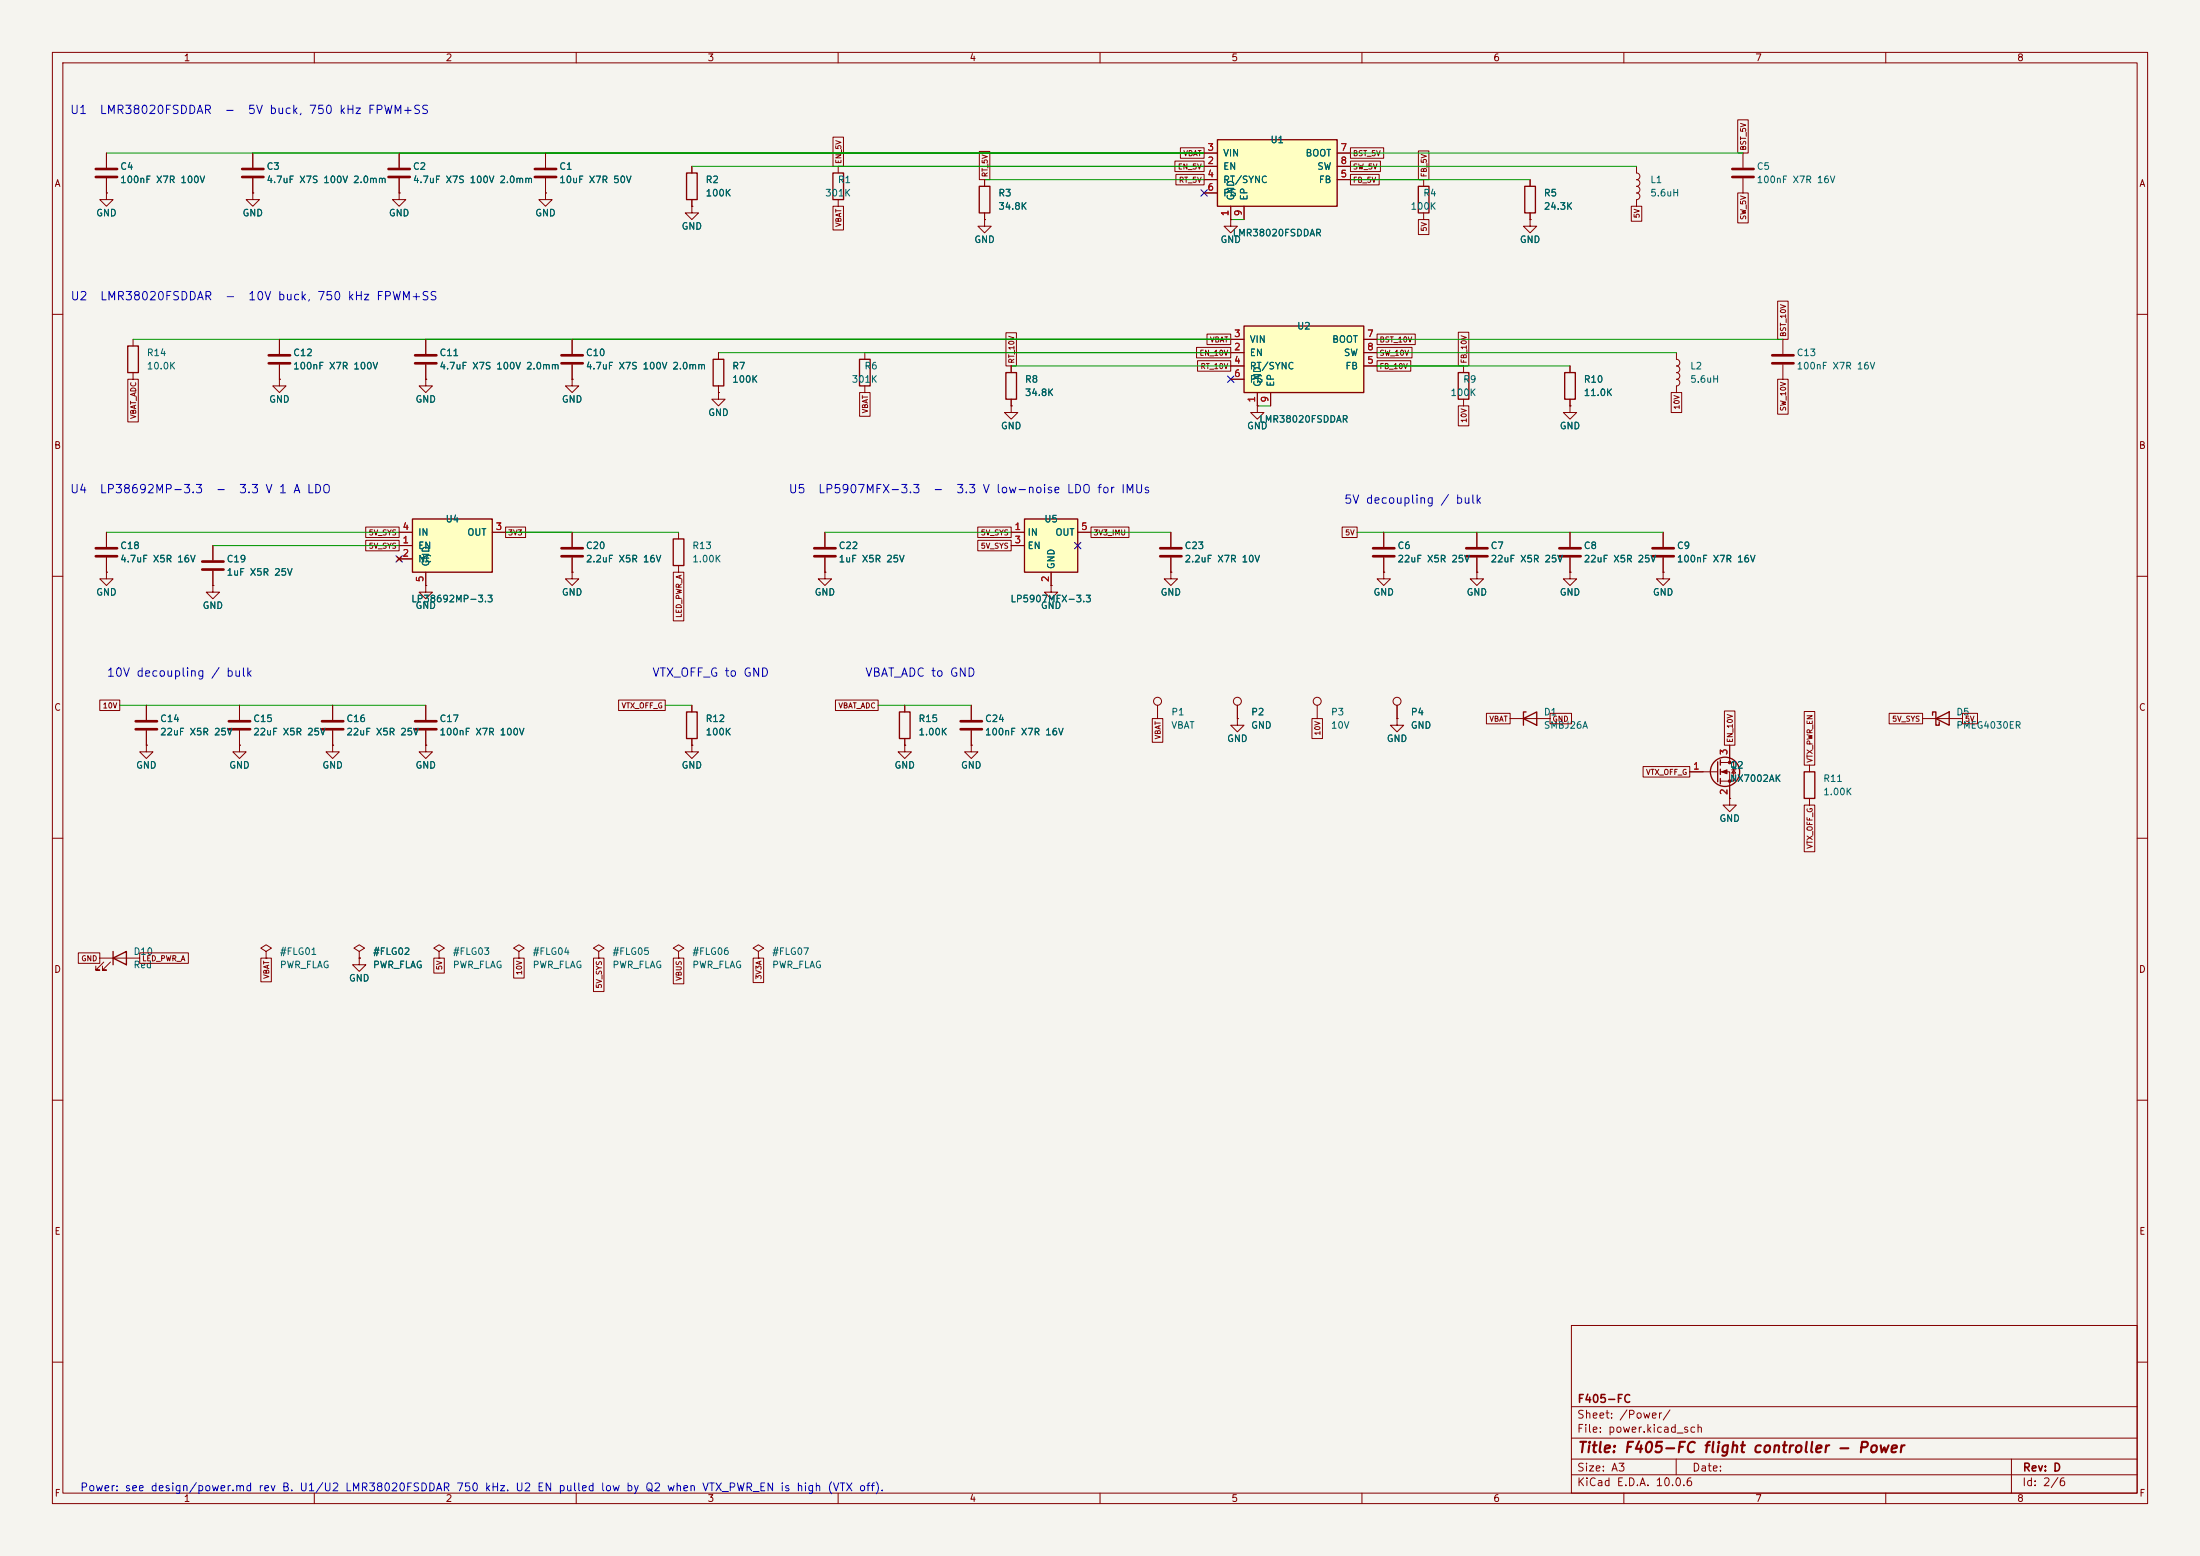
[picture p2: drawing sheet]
<svg xmlns="http://www.w3.org/2000/svg" width="420mm" height="297mm" viewBox="0 0 420 297" stroke-linecap="round" stroke-linejoin="round" font-family="sans-serif">
<path d="M0 0h420v297h-420z" fill="#f5f4ef" stroke="#f5f4ef" stroke-width=".19"/>
<g fill="none" stroke="#840000" stroke-width=".19">
<path d="M10 10h400v277h-400zM12 12h396v273h-396zM60 10v2M110 10v2M160 10v2M210 10v2M260 10v2M310 10v2M360 10v2M332.7 29.2v2.8M332.7 34v2.8M10 60h2"/>
<path d="M137.2 67.3v1.3M137.2 73.7v1.2M340.4 64.8v2.8M340.4 69.6v2.8M408 60h2M10 110h2M408 110h2M10 160h2M408 160h2M10 210h2M408 210h2M300 253h108v32h-108z"/>
<path d="M10 260h2M300 278.5h108M300 274.5h108M300 268.5h108M320 278.5v3M384 278.5v6.5M408 260h2M60 285v2M110 285v2M160 285v2M210 285v2M260 285v2"/>
<path d="M300 281.5h108M310 285v2M360 285v2"/>
</g>
<path d="M136.1 68.6h2.1v5.1h-2.1z" fill="none" stroke="#840000" stroke-width=".25"/>
<path d="M330.7 32.3h4.1M330.7 33.8h4.1M338.3 67.8h4.1M338.3 69.3h4.1" fill="none" stroke="#840000" stroke-width=".51"/>
<path d="M195.6 99.1h10.1v10.1h-10.1z" fill="#ffffc2"/>
<g fill="none" stroke="#840000" stroke-width=".25">
<path d="M131.1 33h2v5.1h-2zM159 33h2v5.1h-2zM186.9 35.6h2.1v5h-2.1zM291.1 35.6h2v5h-2zM164.1 68.6h2v5.1h-2zM192 71.1h2.1v5.1h-2.1zM298.7 71.1h2v5.1h-2zM195.6 99.1h10.1v10.1h-10.1zM131.1 135.9h2v5.1h-2zM171.7 135.9h2v5.1h-2zM290.8 137.2l2.6-1.3v2.5zM291.3 135.9h-.5v2.5"/>
<path d="M368.9 136.5v-.6h.7v2.5h.6v-.6M369.6 137.2l2.5-1.3v2.5zM327.9 145.4v3.8M328.4 145v1.1M328.4 146.8v1M328.4 148.6v1M344.4 147.3h2.1v5.1h-2.1zM21.6 182.9l2.5-1.3v2.6zM21.6 181.6v2.6"/>
<circle cx="329.3" cy="147.3" r="2.79"/>
</g>
<g fill="none" stroke="#840000" stroke-width=".19">
<path d="M20.3 36.8v1.3h1.3l-1.3 1.3-1.3-1.3h1.3M20.3 36.8h.1M48.3 36.8v1.3h1.2l-1.2 1.3-1.3-1.3h1.3M48.3 36.8h.1M76.2 36.8v1.3h1.3l-1.3 1.3-1.3-1.3h1.3M76.2 36.8h.1M76.2 29.2v2.8M76.2 34v2.8M104.1 36.8v1.3h1.3l-1.3 1.3-1.2-1.3h1.2M104.1 36.8h.1M104.1 29.2v2.8M104.1 34v2.8"/>
<path d="M132.1 39.4v1.2h1.2l-1.2 1.3-1.3-1.3h1.3M132.1 39.4h.1M132.1 31.8v1.2M132.1 38.1v1.3M160 31.8v1.2M160 38.1v1.3M188 34.3v1.3M292.1 34.3v1.3M312.4 31.8v1.2a.64 .64 0 0 1 .7 .7 .64 .64 0 0 1-.7 .6M312.4 34.3a.64 .64 0 0 1 .7 .6 .64 .64 0 0 1-.7 .7 .64 .64 0 0 1 .7 .6 .64 .64 0 0 1-.7 .6 .64 .64 0 0 1 .7 .7 .64 .64 0 0 1-.7 .6M312.4 38.1v1.3M188 41.9v1.3h1.2l-1.2 1.3-1.3-1.3h1.3"/>
<path d="M188 41.9h.1M188 40.6v1.3M292.1 41.9v1.3h1.3l-1.3 1.3-1.3-1.3h1.3M292.1 41.9h.1M292.1 40.6v1.3M81.3 72.4v1.3h1.2l-1.2 1.2-1.3-1.2h1.3M81.3 72.4h.1M137.2 74.9v1.3h1.2l-1.2 1.3-1.3-1.3h1.3M137.2 74.9h.1M165.1 67.3v1.3M165.1 73.7v1.2M193 77.5v1.2h1.3l-1.3 1.3-1.2-1.3h1.2"/>
<path d="M193 77.5h.1M193 69.9v1.2M193 76.2v1.3M240 77.5v1.2h1.3l-1.3 1.3-1.2-1.3h1.2M240 77.5h.1M299.7 77.5v1.2h1.3l-1.3 1.3-1.3-1.3h1.3M299.7 77.5h.1M299.7 69.9v1.2M299.7 76.2v1.3M320 67.3v1.3a.64 .64 0 0 1 .7 .6 .64 .64 0 0 1-.7 .7 .64 .64 0 0 1 .7 .6 .64 .64 0 0 1-.7 .6 .64 .64 0 0 1 .7 .7 .64 .64 0 0 1-.7 .6 .64 .64 0 0 1 .7 .6 .64 .64 0 0 1-.7 .7M320 73.7v1.2M20.3 101.6v2.8"/>
<path d="M20.3 106.4v2.8M157.5 109.2v1.3h1.2l-1.2 1.3-1.3-1.3h1.3M157.5 109.2h.1M157.5 101.6v2.8M157.5 106.4v2.8M193 101.6h2.6M193 104.1h2.6M200.7 111.8v1.2h1.2l-1.2 1.3-1.3-1.3h1.3M200.7 111.8h.1M200.7 109.2v2.6M205.7 101.6h2.6M223.5 109.2v1.3h1.3l-1.3 1.3-1.3-1.3h1.3"/>
<path d="M223.5 109.2h.1M223.5 101.6v2.8M223.5 106.4v2.8M264.2 109.2v1.3h1.2l-1.2 1.3-1.3-1.3h1.3M264.2 109.2h.1M281.9 109.2v1.3h1.3l-1.3 1.3-1.2-1.3h1.2M281.9 109.2h.1M281.9 101.6v2.8M281.9 106.4v2.8M299.7 109.2v1.3h1.3l-1.3 1.3-1.3-1.3h1.3M299.7 109.2h.1M299.7 101.6v2.8"/>
<path d="M299.7 106.4v2.8M317.5 109.2v1.3h1.3l-1.3 1.3-1.3-1.3h1.3M317.5 109.2h.1M317.5 101.6v2.8M317.5 106.4v2.8M132.1 134.6v1.3M172.7 134.6v1.3M185.4 134.6v2.8M185.4 139.4v2.8M221 134.6v2.6M236.2 137.2v1.2h1.3l-1.3 1.3-1.3-1.3h1.3M236.2 137.2h.1"/>
<path d="M236.2 134.6v2.6M251.5 134.6v2.6M266.7 137.2v1.2h1.3l-1.3 1.3-1.3-1.3h1.3M266.7 137.2h.1M266.7 134.6v2.6M288.3 137.2h7.6M367 137.2h7.6M27.9 142.2v1.3h1.3l-1.3 1.3-1.2-1.3h1.2M27.9 142.2h.1M45.7 142.2v1.3h1.3l-1.3 1.3-1.3-1.3h1.3M45.7 142.2h.1M63.5 142.2v1.3h1.3l-1.3 1.3-1.3-1.3h1.3"/>
<path d="M63.5 142.2h.1M81.3 142.2v1.3h1.2l-1.2 1.3-1.3-1.3h1.3M81.3 142.2h.1M132.1 142.2v1.3h1.2l-1.2 1.3-1.3-1.3h1.3M132.1 142.2h.1M132.1 141v1.2M172.7 142.2v1.3h1.3l-1.3 1.3-1.3-1.3h1.3M172.7 142.2h.1M172.7 141v1.2M185.4 142.2v1.3h1.3l-1.3 1.3-1.3-1.3h1.3M185.4 142.2h.1M322.6 147.3h5.3"/>
<path d="M328.4 145.5h2.6v3.6h-2.6M328.4 147.3h1.8v5.1M330.2 152.4v1.3h1.3l-1.3 1.2-1.3-1.2h1.3M330.2 152.4h.1M330.2 142.2v3.3M330.6 146.9h.7M331 146.9l.3 .7h-.7zM345.4 146.1v1.2M345.4 152.4v1.3M19 182.9h7.7M19.8 183.6l-1.5 1.6h.7h-.7v-.8M21.1 183.6l-1.5 1.6h.7h-.7v-.8"/>
<path d="M50.8 181.6l1-.6-1-.7-1 .7 1 .6v1.3M50.8 182.9h.1M68.6 181.6l1-.6-1-.7-1 .7 1 .6v1.3M68.6 182.9h.1M68.6 182.9v1.3h1.2l-1.2 1.2-1.3-1.2h1.3M83.8 181.6l1-.6-1-.7-1 .7 1 .6v1.3M83.8 182.9h.1M99.1 181.6l1-.6-1-.7-1.1 .7 1.1 .6v1.3M99.1 182.9h.1M114.3 181.6l1-.6-1-.7-1 .7 1 .6v1.3M114.3 182.9h.1M129.5 181.6l1.1-.6-1.1-.7-1 .7 1 .6v1.3"/>
<path d="M129.5 182.9h.1M144.8 181.6l1-.6-1-.7-1 .7 1 .6v1.3M144.8 182.9h.1"/>
<circle cx="221" cy="133.9" r=".76"/>
<circle cx="236.2" cy="133.9" r=".76"/>
<circle cx="251.5" cy="133.9" r=".76"/>
<circle cx="266.7" cy="133.9" r=".76"/>
</g>
<g fill="none" stroke="#840000" stroke-width=".51">
<path d="M74.2 32.3h4M74.2 33.8h4M102.1 32.3h4.1M102.1 33.8h4.1M18.3 104.6h4.1M18.3 106.2h4.1M155.4 104.6h4.1M155.4 106.2h4.1M221.5 104.6h4.1M221.5 106.2h4.1M279.9 104.6h4.1M279.9 106.2h4.1"/>
<path d="M297.7 104.6h4.1M297.7 106.2h4.1M315.5 104.6h4M315.5 106.2h4M183.4 137.7h4.1M183.4 139.2h4.1"/>
</g>
<g fill="#840000" stroke="#840000" stroke-width=".19">
<path d="M328.7 147.3l1-.4v.8z"/>
<circle cx="330.2" cy="145.5" r=".25"/>
<circle cx="330.2" cy="149.1" r=".25"/>
</g>
<path d="M237.5 62.2h22.8v12.7h-22.8z" fill="#ffffc2"/>
<path d="M270.8 35.6h2v5h-2zM237.5 62.2h22.8v12.7h-22.8z" fill="none" stroke="#840000" stroke-width=".25"/>
<g fill="none" stroke="#840000" stroke-width=".19">
<path d="M20.3 29.2v2.8M20.3 34v2.8M271.8 34.3v1.3M271.8 40.6v1.3M234.9 67.3h2.6M234.9 64.8h2.6M234.9 69.9h2.6M234.9 72.4h2.6M240 74.9v2.6M242.6 74.9v2.6M260.3 67.3h2.6M260.3 64.8h2.6"/>
<path d="M260.3 69.9h2.6"/>
</g>
<path d="M18.3 32.3h4.1M18.3 33.8h4.1" fill="none" stroke="#840000" stroke-width=".51"/>
<path d="M232.4 26.7h22.9v12.7h-22.9z" fill="#ffffc2"/>
<path d="M232.4 26.7h22.9v12.7h-22.9zM24.4 66h2v5.1h-2zM128.5 102.9h2.1v5.1h-2.1z" fill="none" stroke="#840000" stroke-width=".25"/>
<g fill="none" stroke="#840000" stroke-width=".19">
<path d="M229.9 31.8h2.5M229.9 29.2h2.5M229.9 34.3h2.5M229.9 36.8h2.5M234.9 39.4v2.5M237.5 39.4v2.5M255.3 31.8h2.5M255.3 29.2h2.5M255.3 34.3h2.5M234.9 41.9v1.3h1.3l-1.3 1.3-1.2-1.3h1.2M234.9 41.9h.1M25.4 64.8v1.2"/>
<path d="M25.4 71.1v1.3M53.3 72.4v1.3h1.3l-1.3 1.2-1.2-1.2h1.2M53.3 72.4h.1M53.3 64.8v2.8M53.3 69.6v2.8M20.3 109.2v1.3h1.3l-1.3 1.3-1.3-1.3h1.3M20.3 109.2h.1M40.6 111.8v1.2h1.3l-1.3 1.3-1.2-1.3h1.2M40.6 111.8h.1M40.6 104.1v2.8M40.6 109v2.8M109.2 109.2v1.3h1.3l-1.3 1.3-1.3-1.3h1.3"/>
<path d="M109.2 109.2h.1M109.2 101.6v2.8M109.2 106.4v2.8M129.5 101.6v1.3M129.5 108v1.2M27.9 134.6v2.8M27.9 139.4v2.8M45.7 134.6v2.8M45.7 139.4v2.8M81.3 134.6v2.8M81.3 139.4v2.8"/>
</g>
<path d="M51.3 67.8h4.1M51.3 69.3h4.1M38.6 107.2h4.1M38.6 108.7h4.1M107.2 104.6h4.1M107.2 106.2h4.1M25.9 137.7h4.1M25.9 139.2h4.1M43.7 137.7h4.1M43.7 139.2h4.1M79.2 137.7h4.1M79.2 139.2h4.1" fill="none" stroke="#840000" stroke-width=".51"/>
<path d="M78.7 99.1h15.3v10.1h-15.3z" fill="#ffffc2"/>
<path d="M278.4 71.1h2v5.1h-2zM78.7 99.1h15.3v10.1h-15.3z" fill="none" stroke="#840000" stroke-width=".25"/>
<g fill="none" stroke="#840000" stroke-width=".19">
<path d="M20.3 36.8h.1M20.3 29.2v2.8M20.3 34v2.8M48.3 36.8h.1M48.3 29.2v2.8M48.3 34v2.8M76.2 36.8h.1M76.2 29.2v2.8M76.2 34v2.8M104.1 36.8h.1M104.1 29.2v2.8M104.1 34v2.8"/>
<path d="M132.1 39.4h.1M132.1 31.8v1.2M132.1 38.1v1.3M159 39.4h2v4.5h-2zM159 26.2h2v5.6h-2zM187 28.9h2v5.4h-2zM188 34.3v1.3M224.3 30.7h5.6v2.1h-5.6zM224.5 33.3h5.4v2h-5.4zM225.3 28.2h4.6v2h-4.6zM229.9 31.8h2.5M229.9 29.2h2.5"/>
<path d="M229.9 34.3h2.5M229.9 36.8h2.5M234.9 39.4v2.5M237.5 39.4v2.5M255.3 31.8h2.5M255.3 29.2h2.5M255.3 34.3h2.5M257.8 33.3h5.5v2h-5.5zM257.8 28.2h6.3v2h-6.3zM257.8 30.7h5.7v2.1h-5.7zM270.8 28.8h2v5.5h-2zM292.1 34.3v1.3"/>
<path d="M311.4 39.4h2v2.8h-2zM331.7 22.9h2v6.3h-2zM331.7 36.8h2v5.7h-2zM188 41.9h.1M188 40.6v1.3M234.9 41.9h.1M270.8 41.9h2v2.9h-2zM292.1 41.9h.1M292.1 40.6v1.3M339.4 57.5h2v7.3h-2zM24.4 72.4h2v8.1h-2zM53.3 72.4h.1"/>
<path d="M53.3 64.8v2.8M53.3 69.6v2.8M81.3 72.4h.1M81.3 64.8v2.8M81.3 69.6v2.8M109.2 72.4v1.3h1.3l-1.3 1.2-1.3-1.2h1.3M109.2 72.4h.1M109.2 64.8v2.8M109.2 69.6v2.8M137.2 74.9h.1M137.2 67.3v1.3M137.2 73.7v1.2"/>
<path d="M164.1 74.9h2v4.6h-2zM192 63.5h2v6.4h-2zM193 77.5h.1M193 69.9v1.2M193 76.2v1.3M228.4 66.3h6.5v2h-6.5zM228.6 68.8h6.3v2.1h-6.3zM230.4 63.8h4.5v2h-4.5zM234.9 67.3h2.6M234.9 64.8h2.6M234.9 69.9h2.6M234.9 72.4h2.6"/>
<path d="M240 77.5h.1M240 74.9v2.6M242.6 74.9v2.6M260.3 67.3h2.6M260.3 64.8h2.6M260.3 69.9h2.6M262.9 63.8h7.3v2h-7.3zM262.9 66.3h6.7v2h-6.7zM262.9 68.8h6.4v2.1h-6.4zM278.4 77.5h2v3.8h-2zM278.4 63.4h2v6.5h-2zM279.4 69.9v1.2"/>
<path d="M279.4 76.2v1.3M299.7 77.5h.1M299.7 69.9v1.2M299.7 76.2v1.3M319 74.9h2v3.8h-2zM339.4 72.4h2v6.7h-2zM20.3 109.2h.1M20.3 101.6v2.8M20.3 106.4v2.8M40.6 111.8h.1M40.6 104.1v2.8M40.6 109v2.8"/>
<path d="M69.8 100.6h6.4v2h-6.4zM69.8 103.1h6.4v2h-6.4zM75.8 106.3l.8 .8M76.2 104.1h2.5M76.2 106.7h2.5M76.2 101.6h2.5M76.6 106.3l-.8 .8M81.3 111.8v1.2h1.2l-1.2 1.3-1.3-1.3h1.3M81.3 111.8h.1M81.3 109.2v2.6M94 101.6h2.5M96.5 100.6h3.8v2h-3.8z"/>
<path d="M109.2 109.2h.1M109.2 101.6v2.8M109.2 106.4v2.8M128.5 109.2h2v9.3h-2zM157.5 109.2h.1M157.5 101.6v2.8M157.5 106.4v2.8M186.7 100.6h6.3v2h-6.3zM186.7 103.1h6.3v2h-6.3zM193 104.1h2.6M193 101.6h2.6M200.7 111.8h.1"/>
<path d="M200.7 109.2v2.6M205.7 101.6h2.6M208.3 100.6h7.2v2h-7.2zM223.5 109.2h.1M223.5 101.6v2.8M223.5 106.4v2.8M256.2 100.6h2.9v2h-2.9zM264.2 109.2h.1M264.2 101.6v2.8M264.2 106.4v2.8M281.9 109.2h.1M281.9 101.6v2.8"/>
<path d="M281.9 106.4v2.8M299.7 109.2h.1M299.7 101.6v2.8M299.7 106.4v2.8M317.5 109.2h.1M317.5 101.6v2.8M317.5 106.4v2.8M19 133.6h3.9v2h-3.9zM27.9 134.6v2.8M27.9 139.4v2.8M45.7 134.6v2.8M45.7 139.4v2.8"/>
<path d="M63.5 134.6v2.8M63.5 139.4v2.8M81.3 134.6v2.8M81.3 139.4v2.8M118.1 133.6h8.9v2h-8.9zM132.1 134.6v1.3M159.5 133.6h8.1v2h-8.1zM172.7 134.6v1.3M185.4 134.6v2.8M185.4 139.4v2.8M220 137.2h2v4.5h-2zM236.2 137.2h.1"/>
<path d="M236.2 134.6v2.6M250.5 137.2h2v3.8h-2zM266.7 137.2h.1M266.7 134.6v2.6M283.8 136.2h4.5v2h-4.5zM295.9 136.2h4.1v2h-4.1zM329.2 135.7h2v6.5h-2zM344.4 135.8h2v10.3h-2zM360.6 136.2h6.4v2h-6.4zM374.6 136.2h2.9v2h-2.9zM27.9 142.2h.1M45.7 142.2h.1"/>
<path d="M63.5 142.2h.1M81.3 142.2h.1M132.1 142.2h.1M132.1 141v1.2M172.7 142.2h.1M172.7 141v1.2M185.4 142.2h.1M313.7 146.3h8.9v2h-8.9zM322.6 147.3h2.5M330.2 152.4h.1M330.2 142.2v2.6M330.2 149.9v2.5"/>
<path d="M344.4 153.7h2v8.9h-2zM15 181.9h4v2h-4zM26.7 181.9h9.3v2h-9.3zM49.8 182.9h2v4.5h-2zM68.6 182.9h.1M82.8 182.9h2v2.8h-2zM98.1 182.9h2v3.8h-2zM113.3 182.9h2v6.4h-2zM128.5 182.9h2v4.9h-2zM143.8 182.9h2v4.6h-2z"/>
</g>
<path d="M46.2 32.3h4.1M46.2 33.8h4.1M79.2 67.8h4.1M79.2 69.3h4.1M107.2 67.8h4.1M107.2 69.3h4.1M262.1 104.6h4.1M262.1 106.2h4.1M61.5 137.7h4M61.5 139.2h4" fill="none" stroke="#840000" stroke-width=".51"/>
<g fill="none" stroke="#009600" stroke-width=".19">
<path d="M20.3 29.2h209.6M132.1 31.8h97.8M188 34.3h41.9M257.8 34.3h34.3M257.8 31.8h54.6M257.8 29.2h74.9M234.9 41.9h2.6M25.4 64.8h209.5M137.2 67.3h97.7M193 69.9h41.9M240 77.5h2.6M262.9 64.8h77.5"/>
<path d="M262.9 69.9h36.8M262.9 67.3h57.1M20.3 101.6h55.9M40.6 104.1h35.6M96.5 101.6h33M157.5 101.6h35.5M208.3 101.6h15.2M259.1 101.6h58.4M22.9 134.6h58.4M127 134.6h5.1M167.6 134.6h17.8"/>
</g>
<path d="M229.3 36.2l1.2 1.2M230.5 36.2l-1.2 1.2M234.3 71.8l1.3 1.2M235.6 71.8l-1.3 1.2M75.6 106.1l1.2 1.2M76.8 106.1l-1.2 1.2M205.1 103.5l1.2 1.2M206.3 103.5l-1.2 1.2" fill="none" stroke="#000084" stroke-width=".19"/>
<text font-size="2" fill="#840000" x="301" y="277.8">Title: F405-FC flight controller - Power</text>
<g font-size="1.6" fill="#0000c2">
<text x="13.3" y="22.2">U1</text>
<text x="18.9" y="22.2">LMR38020FSDDAR</text>
<text x="42.7" y="22.2">-</text>
<text x="47.2" y="22.2">5V buck, 750 kHz FPWM+SS</text>
<text x="13.3" y="57.7">U2</text>
<text x="19" y="57.7">LMR38020FSDDAR</text>
<text x="42.8" y="57.7">-</text>
<text x="47.2" y="57.7">10V buck, 750 kHz FPWM+SS</text>
<text x="13.3" y="94.5">U4</text>
<text x="18.9" y="94.5">LP38692MP-3.3</text>
<text x="41.1" y="94.5">-</text>
<text x="45.5" y="94.5">3.3 V 1 A LDO</text>
<text x="150.4" y="94.5">U5</text>
<text x="156.1" y="94.5">LP5907MFX-3.3</text>
<text x="178" y="94.5">-</text>
<text x="182.4" y="94.5">3.3 V low-noise LDO for IMUs</text>
<text x="256.5" y="96.6">5V decoupling / bulk</text>
<text x="20.3" y="129.6">10V decoupling / bulk</text>
<text x="124.4" y="129.6">VTX_OFF_G to GND</text>
<text x="165" y="129.6">VBAT_ADC to GND</text>
</g>
<g font-size="1.5" fill="#840000">
<text x="301" y="268.1">F405-FC</text>
<text x="300.9" y="273.8">File: power.kicad_sch</text>
<text x="300.9" y="271.1">Sheet: /Power/</text>
<text x="300.9" y="281.2">Size: A3</text>
<text x="322.9" y="281.2">Date:</text>
<text x="386" y="281.2">Rev: D</text>
<text x="300.9" y="284">KiCad E.D.A. 10.0.6</text>
<text x="385.9" y="284">Id: 2/6</text>
</g>
<text font-size="1.5" fill="#0000c2" x="15.2" y="285">Power: see design/power.md rev B. U1/U2 LMR38020FSDDAR 750 kHz. U2 EN pulled low by Q2 when VTX_PWR_EN is high (VTX off).</text>
<g font-size="1.3" fill="#840000">
<text x="35" y="12">1</text>
<text x="85" y="12">2</text>
<text x="135" y="12">3</text>
<text x="185" y="12">4</text>
<text x="235" y="12">5</text>
<text x="285" y="12">6</text>
<text x="335" y="12">7</text>
<text x="385" y="12">8</text>
<text x="10.3" y="36">A</text>
<text x="408.3" y="36">A</text>
<text x="10.2" y="86">B</text>
<text x="408.2" y="86">B</text>
<text x="10.2" y="136">C</text>
<text x="408.2" y="136">C</text>
<text x="10.2" y="186">D</text>
<text x="408.2" y="186">D</text>
<text x="10.3" y="236">E</text>
<text x="408.3" y="236">E</text>
<text x="10.3" y="286">F</text>
<text x="35" y="287">1</text>
<text x="85" y="287">2</text>
<text x="135" y="287">3</text>
<text x="185" y="287">4</text>
<text x="235" y="287">5</text>
<text x="285" y="287">6</text>
<text x="335" y="287">7</text>
<text x="385" y="287">8</text>
<text x="408.3" y="286">F</text>
</g>
<g font-size="1.3" fill="#a90000">
<text x="230.4" y="29.1">3</text>
<text x="255.8" y="29.1">7</text>
<text x="230.4" y="31.6">2</text>
<text x="230.4" y="34.2">4</text>
<text x="255.8" y="34.2">5</text>
<text x="255.8" y="31.6">8</text>
<text x="230.4" y="36.7">6</text>
<text x="234.8" y="41.4" transform="rotate(-90 234.8 41.4)">1</text>
<text x="237.4" y="41.4" transform="rotate(-90 237.4 41.4)">9</text>
<text x="235.5" y="64.6">3</text>
<text x="260.9" y="64.6">7</text>
<text x="235.5" y="67.2">2</text>
<text x="235.5" y="69.7">4</text>
<text x="260.9" y="69.7">5</text>
<text x="260.9" y="67.2">8</text>
<text x="235.5" y="72.3">6</text>
<text x="239.9" y="76.9" transform="rotate(-90 239.9 76.9)">1</text>
<text x="242.4" y="76.9" transform="rotate(-90 242.4 76.9)">9</text>
<text x="76.7" y="101.5">4</text>
<text x="94.5" y="101.5">3</text>
<text x="193.6" y="101.5">1</text>
<text x="206.3" y="101.5">5</text>
<text x="76.7" y="104">1</text>
<text x="76.7" y="106.5">2</text>
<text x="193.6" y="104">3</text>
<text x="81.1" y="111.2" transform="rotate(-90 81.1 111.2)">5</text>
<text x="200.5" y="111.2" transform="rotate(-90 200.5 111.2)">2</text>
<text x="323.1" y="147.2">1</text>
<text x="330.1" y="144.2" transform="rotate(-90 330.1 144.2)">3</text>
<text x="330.1" y="151.9" transform="rotate(-90 330.1 151.9)">2</text>
</g>
<g font-size="1.3" fill="#006464">
<text x="242.4" y="27.6">U1</text>
<text x="22.8" y="32.7">C4</text>
<text x="22.8" y="35.3">100nF X7R 100V</text>
<text x="50.8" y="32.7">C3</text>
<text x="50.8" y="35.3">4.7uF X7S 100V 2.0mm</text>
<text x="78.7" y="32.7">C2</text>
<text x="78.7" y="35.3">4.7uF X7S 100V 2.0mm</text>
<text x="106.7" y="32.7">C1</text>
<text x="106.7" y="35.3">10uF X7R 50V</text>
<text x="134.6" y="35.3">R2</text>
<text x="159.8" y="35.3">R1</text>
<text x="233.4" y="32.7">EN</text>
<text x="233.4" y="30.2">VIN</text>
<text x="233.4" y="35.3">RT/SYNC</text>
<text x="249.1" y="30.2">BOOT</text>
<text x="251.4" y="32.7">SW</text>
<text x="251.7" y="35.3">FB</text>
<text x="314.9" y="35.3">L1</text>
<text x="335.3" y="32.7">C5</text>
<text x="335.3" y="35.3">100nF X7R 16V</text>
<text x="18.3" y="41.6">GND</text>
<text x="46.2" y="41.6">GND</text>
<text x="74.1" y="41.6">GND</text>
<text x="102.1" y="41.6">GND</text>
<text x="134.6" y="37.8">100K</text>
<text x="157.4" y="37.8">301K</text>
<text x="190.5" y="37.8">R3</text>
<text x="190.5" y="40.3">34.8K</text>
<text x="233.4" y="37.8">PG</text>
<text x="235.9" y="38.4" transform="rotate(-90 235.9 38.4)">GND</text>
<text x="238.5" y="38.4" transform="rotate(-90 238.5 38.4)">EP</text>
<text x="269.2" y="40.3">100K</text>
<text x="271.6" y="37.8">R4</text>
<text x="294.6" y="37.8">R5</text>
<text x="294.6" y="40.3">24.3K</text>
<text x="314.9" y="37.8">5.6uH</text>
<text x="130" y="44.1">GND</text>
<text x="185.9" y="46.7">GND</text>
<text x="232.9" y="46.7">GND</text>
<text x="235.2" y="45.4">LMR38020FSDDAR</text>
<text x="290" y="46.7">GND</text>
<text x="238.5" y="65.7">VIN</text>
<text x="247.5" y="63.2">U2</text>
<text x="254.2" y="65.7">BOOT</text>
<text x="27.9" y="68.3">R14</text>
<text x="27.9" y="70.8">10.0K</text>
<text x="55.9" y="68.3">C12</text>
<text x="55.9" y="70.8">100nF X7R 100V</text>
<text x="83.8" y="68.3">C11</text>
<text x="83.8" y="70.8">4.7uF X7S 100V 2.0mm</text>
<text x="111.7" y="68.3">C10</text>
<text x="111.7" y="70.8">4.7uF X7S 100V 2.0mm</text>
<text x="139.7" y="70.8">R7</text>
<text x="164.9" y="70.8">R6</text>
<text x="238.5" y="68.3">EN</text>
<text x="238.5" y="70.8">RT/SYNC</text>
<text x="256.4" y="68.3">SW</text>
<text x="256.7" y="70.8">FB</text>
<text x="322.6" y="70.8">L2</text>
<text x="342.9" y="68.3">C13</text>
<text x="342.9" y="70.8">100nF X7R 16V</text>
<text x="51.3" y="77.2">GND</text>
<text x="79.2" y="77.2">GND</text>
<text x="107.2" y="77.2">GND</text>
<text x="139.7" y="73.4">100K</text>
<text x="162.5" y="73.4">301K</text>
<text x="195.6" y="73.4">R8</text>
<text x="195.6" y="75.9">34.8K</text>
<text x="238.5" y="73.4">PG</text>
<text x="241" y="73.9" transform="rotate(-90 241 73.9)">GND</text>
<text x="243.5" y="73.9" transform="rotate(-90 243.5 73.9)">EP</text>
<text x="276.8" y="75.9">100K</text>
<text x="279.2" y="73.4">R9</text>
<text x="302.2" y="73.4">R10</text>
<text x="302.2" y="75.9">11.0K</text>
<text x="322.6" y="73.4">5.6uH</text>
<text x="135.1" y="79.7">GND</text>
<text x="191" y="82.2">GND</text>
<text x="238" y="82.2">GND</text>
<text x="240.3" y="81">LMR38020FSDDAR</text>
<text x="297.7" y="82.2">GND</text>
<text x="85" y="100">U4</text>
<text x="199.3" y="100">U5</text>
<text x="22.8" y="105.1">C18</text>
<text x="22.8" y="107.6">4.7uF X5R 16V</text>
<text x="43.2" y="107.6">C19</text>
<text x="79.7" y="105.1">EN</text>
<text x="79.7" y="107.6">NC</text>
<text x="79.7" y="102.6">IN</text>
<text x="89.1" y="102.6">OUT</text>
<text x="111.7" y="105.1">C20</text>
<text x="111.7" y="107.6">2.2uF X5R 16V</text>
<text x="132.1" y="105.1">R13</text>
<text x="132.1" y="107.6">1.00K</text>
<text x="160" y="105.1">C22</text>
<text x="160" y="107.6">1uF X5R 25V</text>
<text x="196.1" y="102.6">IN</text>
<text x="196.1" y="105.1">EN</text>
<text x="201.4" y="102.6">OUT</text>
<text x="226" y="105.1">C23</text>
<text x="226" y="107.6">2.2uF X7R 10V</text>
<text x="266.7" y="105.1">C6</text>
<text x="266.7" y="107.6">22uF X5R 25V</text>
<text x="284.5" y="105.1">C7</text>
<text x="284.5" y="107.6">22uF X5R 25V</text>
<text x="302.2" y="105.1">C8</text>
<text x="302.2" y="107.6">22uF X5R 25V</text>
<text x="320" y="105.1">C9</text>
<text x="320" y="107.6">100nF X7R 16V</text>
<text x="18.3" y="114">GND</text>
<text x="43.2" y="110.2">1uF X5R 25V</text>
<text x="82.2" y="108.2" transform="rotate(-90 82.2 108.2)">GND</text>
<text x="107.2" y="114">GND</text>
<text x="155.4" y="114">GND</text>
<text x="201.6" y="108.7" transform="rotate(-90 201.6 108.7)">GND</text>
<text x="221.5" y="114">GND</text>
<text x="262.1" y="114">GND</text>
<text x="279.9" y="114">GND</text>
<text x="297.7" y="114">GND</text>
<text x="315.4" y="114">GND</text>
<text x="38.6" y="116.5">GND</text>
<text x="78.4" y="115.3">LP38692MP-3.3</text>
<text x="79.2" y="116.5">GND</text>
<text x="192.8" y="115.3">LP5907MFX-3.3</text>
<text x="198.6" y="116.5">GND</text>
<text x="223.5" y="136.9">P1</text>
<text x="238.7" y="136.9">P2</text>
<text x="254" y="136.9">P3</text>
<text x="269.2" y="136.9">P4</text>
<text x="294.6" y="136.9">D1</text>
<text x="373.4" y="136.9">D5</text>
<text x="30.5" y="138.1">C14</text>
<text x="30.5" y="140.7">22uF X5R 25V</text>
<text x="48.2" y="138.1">C15</text>
<text x="48.2" y="140.7">22uF X5R 25V</text>
<text x="66" y="138.1">C16</text>
<text x="66" y="140.7">22uF X5R 25V</text>
<text x="83.8" y="138.1">C17</text>
<text x="83.8" y="140.7">100nF X7R 100V</text>
<text x="134.6" y="138.1">R12</text>
<text x="134.6" y="140.7">100K</text>
<text x="175.2" y="138.1">R15</text>
<text x="175.2" y="140.7">1.00K</text>
<text x="187.9" y="138.1">C24</text>
<text x="187.9" y="140.7">100nF X7R 16V</text>
<text x="223.5" y="139.4">VBAT</text>
<text x="234.2" y="141.9">GND</text>
<text x="238.7" y="139.4">GND</text>
<text x="254" y="139.4">10V</text>
<text x="264.6" y="141.9">GND</text>
<text x="269.2" y="139.4">GND</text>
<text x="294.6" y="139.4">SMBJ26A</text>
<text x="373.4" y="139.4">PMEG4030ER</text>
<text x="25.9" y="147">GND</text>
<text x="43.7" y="147">GND</text>
<text x="61.4" y="147">GND</text>
<text x="79.2" y="147">GND</text>
<text x="130" y="147">GND</text>
<text x="170.7" y="147">GND</text>
<text x="183.4" y="147">GND</text>
<text x="330.2" y="147">Q2</text>
<text x="330.2" y="149.6">NX7002AK</text>
<text x="348" y="149.6">R11</text>
<text x="348" y="152.1">1.00K</text>
<text x="328.1" y="157.2">GND</text>
<text x="25.4" y="182.6">D10</text>
<text x="25.4" y="185.1">Red</text>
<text x="53.3" y="182.6">#FLG01</text>
<text x="53.3" y="185.1">PWR_FLAG</text>
<text x="71.1" y="182.6">#FLG02</text>
<text x="71.1" y="185.1">PWR_FLAG</text>
<text x="86.3" y="182.6">#FLG03</text>
<text x="86.3" y="185.1">PWR_FLAG</text>
<text x="101.6" y="182.6">#FLG04</text>
<text x="101.6" y="185.1">PWR_FLAG</text>
<text x="116.8" y="182.6">#FLG05</text>
<text x="116.8" y="185.1">PWR_FLAG</text>
<text x="132.1" y="182.6">#FLG06</text>
<text x="132.1" y="185.1">PWR_FLAG</text>
<text x="147.3" y="182.6">#FLG07</text>
<text x="147.3" y="185.1">PWR_FLAG</text>
<text x="66.5" y="187.7">GND</text>
</g>
<g font-size="1" fill="#840000">
<text x="333.6" y="28.8" transform="rotate(-90 333.6 28.8)">BST_5V</text>
<text x="160.8" y="31.4" transform="rotate(-90 160.8 31.4)">EN_5V</text>
<text x="188.8" y="33.9" transform="rotate(-90 188.8 33.9)">RT_5V</text>
<text x="224.8" y="32.6">EN_5V</text>
<text x="225" y="35.1">RT_5V</text>
<text x="225.8" y="30">VBAT</text>
<text x="258.2" y="35.1">FB_5V</text>
<text x="258.2" y="30">BST_5V</text>
<text x="258.2" y="32.6">SW_5V</text>
<text x="272.6" y="33.9" transform="rotate(-90 272.6 33.9)">FB_5V</text>
<text x="313.2" y="41.8" transform="rotate(-90 313.2 41.8)">5V</text>
<text x="160.8" y="43.4" transform="rotate(-90 160.8 43.4)">VBAT</text>
<text x="272.6" y="44.3" transform="rotate(-90 272.6 44.3)">5V</text>
<text x="333.6" y="42.1" transform="rotate(-90 333.6 42.1)">SW_5V</text>
<text x="230.9" y="65.6">VBAT</text>
<text x="263.3" y="65.6">BST_10V</text>
<text x="341.2" y="64.4" transform="rotate(-90 341.2 64.4)">BST_10V</text>
<text x="193.9" y="69.5" transform="rotate(-90 193.9 69.5)">RT_10V</text>
<text x="228.9" y="68.1">EN_10V</text>
<text x="229.1" y="70.7">RT_10V</text>
<text x="263.3" y="68.1">SW_10V</text>
<text x="263.3" y="70.7">FB_10V</text>
<text x="280.2" y="69.5" transform="rotate(-90 280.2 69.5)">FB_10V</text>
<text x="26.2" y="80.1" transform="rotate(-90 26.2 80.1)">VBAT_ADC</text>
<text x="165.9" y="79" transform="rotate(-90 165.9 79)">VBAT</text>
<text x="280.2" y="80.8" transform="rotate(-90 280.2 80.8)">10V</text>
<text x="320.9" y="78.3" transform="rotate(-90 320.9 78.3)">10V</text>
<text x="341.2" y="78.6" transform="rotate(-90 341.2 78.6)">SW_10V</text>
<text x="70.3" y="102.4">5V_SYS</text>
<text x="70.3" y="105">5V_SYS</text>
<text x="96.9" y="102.4">3V3</text>
<text x="187.1" y="102.4">5V_SYS</text>
<text x="187.1" y="105">5V_SYS</text>
<text x="208.7" y="102.4">3V3_IMU</text>
<text x="256.7" y="102.4">5V</text>
<text x="130.4" y="118" transform="rotate(-90 130.4 118)">LED_PWR_A</text>
<text x="19.5" y="135.4">10V</text>
<text x="118.6" y="135.4">VTX_OFF_G</text>
<text x="160" y="135.4">VBAT_ADC</text>
<text x="284.2" y="138">VBAT</text>
<text x="296.3" y="138">GND</text>
<text x="361.1" y="138">5V_SYS</text>
<text x="375" y="138">5V</text>
<text x="221.8" y="141.2" transform="rotate(-90 221.8 141.2)">VBAT</text>
<text x="252.3" y="140.5" transform="rotate(-90 252.3 140.5)">10V</text>
<text x="331" y="141.9" transform="rotate(-90 331 141.9)">EN_10V</text>
<text x="314.1" y="148.1">VTX_OFF_G</text>
<text x="346.3" y="145.7" transform="rotate(-90 346.3 145.7)">VTX_PWR_EN</text>
<text x="346.3" y="162.1" transform="rotate(-90 346.3 162.1)">VTX_OFF_G</text>
<text x="15.4" y="183.7">GND</text>
<text x="27" y="183.7">LED_PWR_A</text>
<text x="84.6" y="185.3" transform="rotate(-90 84.6 185.3)">5V</text>
<text x="51.6" y="186.9" transform="rotate(-90 51.6 186.9)">VBAT</text>
<text x="99.9" y="186.2" transform="rotate(-90 99.9 186.2)">10V</text>
<text x="115.1" y="188.8" transform="rotate(-90 115.1 188.8)">5V_SYS</text>
<text x="130.4" y="187.3" transform="rotate(-90 130.4 187.3)">VBUS</text>
<text x="145.6" y="187.1" transform="rotate(-90 145.6 187.1)">3V3A</text>
</g>
</svg>
